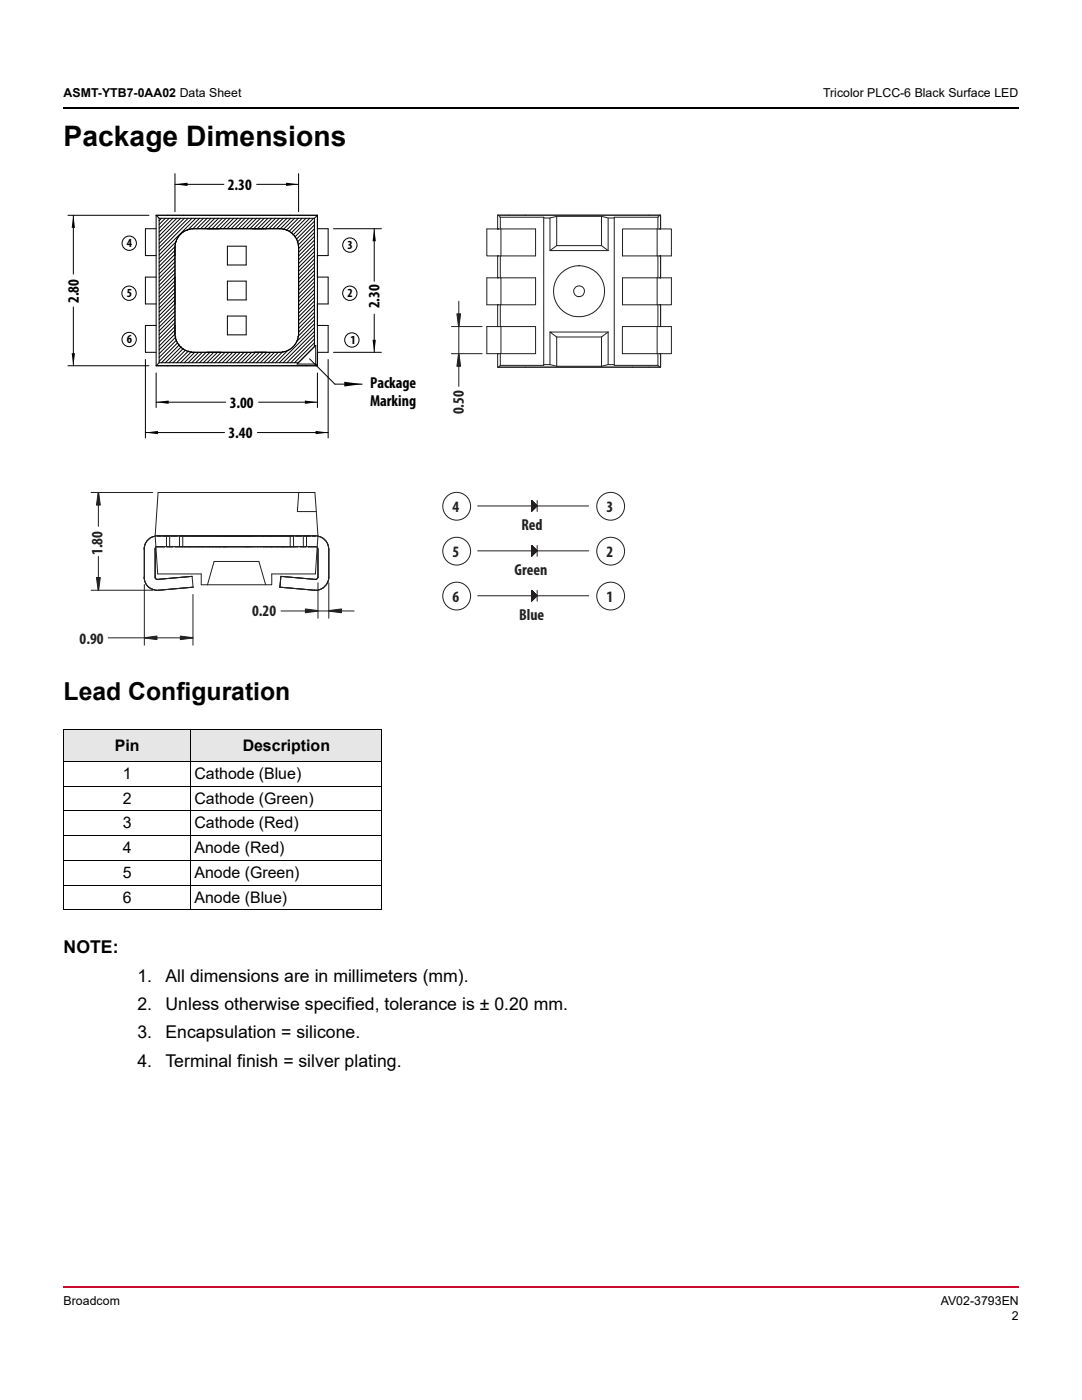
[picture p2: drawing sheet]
<svg xmlns="http://www.w3.org/2000/svg" width="216mm" height="279mm" viewBox="0 0 216 279" stroke-linecap="round" stroke-linejoin="round" font-family="sans-serif">
<path d="M12.5 256.7h.2v.3h-.2z" fill="#cc092f"/>
<path d="M12.7 256.9h190.7" fill="none" stroke="#cc092f" stroke-width=".36"/>
<path d="M12.5 21.4h.2v.4h-.2z" fill="#000"/>
<path d="M12.7 21.6h190.7" fill="none" stroke="#000" stroke-width=".36"/>
<g fill="#e6e6e6">
<path d="M12.7 145.6h25.4v6.3h-25.4z"/>
<path d="M38.1 145.6h38.1v6.3h-38.1z"/>
</g>
<path d="M12.7 145.6h63.5M12.7 151.9h63.5M12.7 156.9h63.5M12.7 145.6v35.9M38.1 145.5v36.1M76.2 145.6v35.9M12.7 161.8h63.5M12.7 166.8h63.5M12.7 171.7h63.5M12.7 176.6h63.5M12.7 181.6h63.5" fill="none" stroke="#000" stroke-width=".2"/>
<g fill="none" stroke="#231f20" stroke-width=".2">
<path d="M106.1 99.9l1.1 1.1-1.1 1.1zM106.1 99.9h.1M106.1 99.9v.3l.1-.2M107.2 99.9v2.2M63.4 116.3v7.1M65.6 116.3v7.1M95.3 101h22.2M106.1 101.8l1-.9-1 1M106.1 101.1l.6-.6-.6 .6M106.1 100.3l.2-.2-.2 .2M106.1 101.6l.8-.9-.8 .9M106.1 101.8l.9-1-.9 1"/>
<path d="M106.3 100.1l-.2 .1M106.3 100.1l-.2 .2M106.3 100.1l-.2 .3M106.4 100.2l-.3 .2M106.4 100.2l-.3 .3M106.5 100.3l-.4 .3M106.5 100.3l-.4 .4M106.6 100.3l-.5 .5M106.6 100.4l-.5 .5M106.7 100.5l-.6 .5M106.7 100.5l-.6 .7 .6-.7M106.8 100.6l-.7 .6"/>
<path d="M106.8 100.6l-.7 .8M106.9 100.7l-.8 .7M107 100.8l-.9 .9 .9-.9M107.1 100.9l-1 1.1M107.1 100.9l-1 1.1 1.1-1M56.1 121.9h14.6"/>
</g>
<path d="M60.9 121.5l2.5 .4v.1l-2.5 .3z" fill="#231f20"/>
<path d="M60.9 121.5l2.5 .4v.1l-2.5 .3z" fill="none" stroke="#231f20" stroke-width=".2"/>
<path d="M65.6 121.9l2.5-.4v.8l-2.5-.3z" fill="#231f20"/>
<path d="M28.8 116.7v12.1M38.5 118.6v10.2M21.6 127.3h16.9M65.6 121.9l2.5-.4v.8l-2.5-.3z" fill="none" stroke="#231f20" stroke-width=".2"/>
<path d="M28.8 127.3l2.5-.4v.8z" fill="#231f20"/>
<path d="M28.8 127.3l2.5-.4v.8z" fill="none" stroke="#231f20" stroke-width=".2"/>
<path d="M36 126.9l2.5 .4-2.5 .4z" fill="#231f20"/>
<path d="M18.2 98.3h12.3M19.6 98.3v6.7M18.2 117.8h12.3M19.6 111v6.8M36 126.9l2.5 .4-2.5 .4z" fill="none" stroke="#231f20" stroke-width=".2"/>
<path d="M19.6 98.3h.1l.3 2.5h-.7z" fill="#231f20"/>
<path d="M19.6 98.3h.1l.3 2.5h-.7z" fill="none" stroke="#231f20" stroke-width=".2"/>
<path d="M19.3 115.3h.7l-.3 2.5h-.1z" fill="#231f20"/>
<g fill="none" stroke="#231f20" stroke-width=".2">
<path d="M90.1 70.6h6.1M90.1 65.2h6.1M91.5 60.1v17M59.6 98.3l-.3 3.8h3.8M19.3 115.3h.7l-.3 2.5h-.1zM28.7 115.2a2.63 2.63 0 0 0 2.9 2.6l6.9-.6M28.8 109.6v5.6M30.9 107a2.59 2.59 0 0 0-2.2 2.6M31 106.9l.1 2.2M31 106.9h32.4M31 106.9l.5-8.6h31.3l.6 8.6M31.1 109.1h32.2"/>
<path d="M31.1 109.1l.4 5.4h8.7v2.2h12.8M31.1 109.2l-.1 .2v6l.4 .2 6.9-.6 .2 2.2M33.2 106.9v2.2M33.9 106.9v2.2M35.8 106.9v2.2M36.5 106.9v2.2M38 109.1h1.6M38.5 117.2h.1M55.9 117.2l6.9 .6M57.9 106.9v2.2M58.6 106.9v2.2M60.5 106.9v2.2"/>
<path d="M61.2 106.9v2.2M63 115.6l-7-.6-.1 2.2M63 115.6l-6.9-.6-.2 2.2M63.3 109.2l.1 .4M63.3 109.1l-.4 5.4h-8.7v2.2h-1.2l-1.3-4.6h-9l-1.3 4.6M63.4 115.2v.2l-.4 .2M63.4 107a2.59 2.59 0 0 1 2.2 2.6v5.6a2.67 2.67 0 0 1-2.8 2.6M63.4 106.9l-.1 2.2M63.4 109.6v5.6"/>
</g>
<path d="M91.5 70.6l.4 2.5h-.7z" fill="#231f20"/>
<path d="M91.5 70.6l.4 2.5h-.7z" fill="none" stroke="#231f20" stroke-width=".2"/>
<path d="M91.2 62.6h.7l-.3 2.6z" fill="#231f20"/>
<g fill="none" stroke="#231f20" stroke-width=".2">
<path d="M97.1 45.7h9.8v5.4h-9.8zM97.1 55.4h9.8v5.4h-9.8zM99.3 45.7h.1M99.3 51.1v4.3M99.5 42.9l.3 .5M99.8 43.4v2.3M99.8 51.1v4.3M99.8 43.4h8.7v.1h1.2M100 45.7v5.4M100 55.4v5.4M108.5 43.5v29.4h-8.7M109.7 43.5v6.5"/>
<path d="M111.1 43.2v5.8M111.1 49l-1.4 1h11.6M111.1 43.2l-1.4 .3M111.1 43.2h8.9M120 43.2v5.8h-8.9M120 49l1.3 1M120 43.2l1.3 .3h1.3M121.3 43.5v6.5M124.2 55.4h9.8v5.4h-9.8zM131.1 45.7h.7M131.1 45.7v5.4M131.1 45.7h-6.9v5.4h9.8v-5.4h-2.2"/>
<path d="M131.1 55.4v5.4M131.3 43.4v2.3M131.3 51.1v4.3M131.3 43.4l.5-.5v2.8M131.3 43.4h-8.7v29.5h8.7M131.8 45.7v-2.8h-32.5v2.8M131.8 51.1v4.3M91.2 62.6h.7l-.3 2.6zM99.3 65.2h.1M99.3 70.6v2.7h32.5v-2.7v2.7l-.5-.4M99.3 60.8v4.4M99.8 70.6v2.3l-.3 .4"/>
<path d="M99.8 60.8v4.4M100 65.2v5.4h-2.9v-5.4h9.8v5.4h-6.9M108.5 72.8h1.2M109.7 66.3v6.5M109.7 72.8l1.4 .3M111.1 67.3v5.8M111.1 67.3h8.9M111.1 73.1h8.9M120 67.3v5.8M121.3 72.8h1.3M121.3 66.3l-1.3 1M121.3 66.3v6.5"/>
<path d="M121.3 66.3h-11.6l1.4 1M121.3 72.8l-1.3 .3M124.2 65.2h9.8v5.4h-9.8zM131.1 65.2v5.4M131.3 70.6v2.3M131.3 60.8v4.4M131.8 60.8v4.4M95.3 109.9h22.2M95.3 118.9h22.2M106.1 117.9v.1M106.1 109.9l.5-.5-.5 .6M106.1 110l.6-.6-.6 .7"/>
<path d="M106.1 110.8l1-1-1 1.1M106.1 118.2l.2-.2-.2 .2M106.1 119.8l1-1-1 1M106.1 109.4l.3-.3-.3 .4M106.1 110.1l.6-.6-.6 .7M106.1 110.3l.7-.7-.7 .7M106.1 110.4l.8-.8-.8 .9M106.1 118l.1-.1-.1 .2M106.1 118.7l.5-.4-.5 .5M106.1 119.9l1-1-1 1.1M106.1 109.7l.4-.4-.4 .5M106.1 108.8l1.1 1.1-1.1 1.1z"/>
<path d="M106.1 117.8l1.1 1.1-1.1 1.1zM106.1 110.6l.9-.9-.9 1M106.1 117.8v.1M106.1 108.9h.1M106.1 108.9v.1M106.2 108.9l-.1 .1M106.2 108.9l-.1 .1h.1M106.2 109l-.1 .1M106.2 118l-.1 .1M106.3 109l-.2 .3M106.3 118l-.2 .2M106.3 109.1l-.2 .2"/>
<path d="M106.3 118.1l-.2 .2M106.4 109.1l-.3 .3 .3-.3M106.4 118.1l-.3 .4 .3-.3M106.4 109.2l-.3 .3M106.4 118.2l-.3 .3M106.5 109.2l-.4 .4M106.5 118.2l-.4 .4M106.6 118.3l-.5 .6 .6-.5-.6 .6 .6-.6-.6 .6M106.6 109.3l-.5 .5M106.6 109.4l-.5 .5 .5-.5M106.7 109.5l-.6 .6M106.7 118.4l-.6 .7"/>
<path d="M106.7 118.5l-.6 .6M106.8 109.5l-.7 .7M106.8 118.5l-.7 .7M106.9 109.6l-.8 .8M106.9 118.6l-.8 .8 .8-.8-.8 .7M107 109.7l-.9 .8M107 118.7l-.9 .8M107 118.7l-.9 .9M107 109.8l-.9 .9M107 118.7l-.9 1M107.1 118.8l-1 .9M107.1 118.8l-1 1.1"/>
<path d="M107.1 109.9l-1 1M107.1 109.9l-1 1.1M107.2 108.9v2.1M107.2 117.8v2.2"/>
<circle cx="115.5" cy="58.1" r="1.09"/>
<circle cx="115.5" cy="58.1" r="5.1"/>
<circle cx="91.1" cy="119" r="2.77"/>
<circle cx="91.1" cy="101" r="2.77"/>
<circle cx="91.1" cy="110" r="2.77"/>
<circle cx="121.9" cy="119" r="2.77"/>
<circle cx="121.9" cy="101" r="2.77"/>
<circle cx="121.9" cy="110" r="2.77"/>
</g>
<g fill="none" stroke="#000" stroke-width=".2">
<path d="M34.9 34.6v7.7M34.9 36.8h9.8M51.2 36.8h8.4M59.6 34.6v7.7M13.6 43h16.1M14.6 43v11.7M31.2 55.3h-2.2v5.4h2.2M31.2 45.6h-2.2v5.4h2.2M31.2 43l.6 .6M31.2 43v30M31.2 43h32.1M31.8 43.6h30.9"/>
<path d="M31.8 43.6v28.8M32.2 43.6l-.4 .4M33 43.6l-1.2 1.2M33.7 43.6l-1.9 2M34.5 43.6l-2.7 2.7M34.9 59.8l-3.1 3.2M34.9 59.1l-3.1 3.1M34.9 58.3l-3.1 3.2M34.9 57.6l-3.1 3.1M34.9 56.8l-3.1 3.2M34.9 56.1l-3.1 3.1M34.9 55.3l-3.1 3.1"/>
<path d="M34.9 54.5l-3.1 3.2M34.9 53.8l-3.1 3.1M34.9 53l-3.1 3.2M34.9 52.3l-3.1 3.1M34.9 51.5l-3.1 3.2M34.9 50.7l-3.1 3.2M34.9 50l-3.1 3.1M35 49.2l-3.2 3.2M35.3 48.1l-3.5 3.5M35.3 43.6l-3.5 3.5M36 43.6l-4.2 4.2M36.8 43.6l-5 5"/>
<path d="M37.5 43.6l-5.7 5.7M38.3 43.6l-6.5 6.5M39.1 43.6l-7.3 7.3M39.8 43.6l-2.4 2.4M40.6 43.6l-2.2 2.1M41.3 43.6l-2 2.1M42.1 43.6l-2.1 2.1M42.8 43.6l-2 2.1M43.6 43.6l-2.1 2.1M44.4 43.6l-2.1 2.1M45.1 43.6l-2.1 2.1M45.4 52.9h3.7v-3.8h-3.7v3.8"/>
<path d="M45.4 59.9h3.7v-3.8h-3.7v3.8M45.9 43.6l-2.1 2.1M46.6 43.6l-2 2.1M47.4 43.6l-2.1 2.1M48.2 43.6l-2.1 2.1M48.9 43.6l-2.1 2.1M49.7 43.6l-2.1 2.1M50.4 45.6h5.4M50.4 43.6l-2 2.1M51.2 43.6l-2.1 2.1M51.9 43.6l-2 2.1M52.7 43.6l-2.1 2.1"/>
<path d="M53.1 45.6h-14.4a3.8 3.8 0 0 0-3.8 3.8v17.2M53.5 43.6l-2.1 2.1M54.2 43.6l-2.1 2.1M55 43.6l-2.1 2.1M55.7 43.6l-2 2.1M55.8 45.6h.1M55.8 45.6a3.8 3.8 0 0 1 3.8 3.8v17.2a3.8 3.8 0 0 1-3.8 3.7h-14.5a6.6 6.6 0 0 1-4.7-.6 3.8 3.8 0 0 1-1.7-3.1M56.5 43.6l-2.1 2.1M57.3 43.6l-2.1 2.1M58 43.6l-2.1 2.1M58.8 43.6l-2.3 2.2M59.5 43.6l-2.4 2.4"/>
<path d="M60.3 43.6l-2.6 2.6M61 43.6l-2.9 2.9M61.8 43.6l-3.3 3.3M62.6 43.6l-3.8 3.7M62.7 59.3l-3.1 3.2M62.7 58.6l-3.1 3.1M62.7 57.8l-3.1 3.2M62.7 57l-3.1 3.2M62.7 56.3l-3.1 3.1M62.7 55.5l-3.1 3.2M62.7 54.8l-3.1 3.1M62.7 54l-3.1 3.2"/>
<path d="M62.7 53.3l-3.1 3.1M62.7 52.5l-3.1 3.2M62.7 51.7l-3.1 3.2M62.7 51l-3.1 3.1M62.7 50.2l-3.1 3.2M62.7 49.5l-3.1 3.1M62.7 48.7l-3.1 3.2M62.7 47.9l-3.1 3.2M62.7 47.2l-3.1 3.1M62.7 46.4l-3.1 3.2M62.7 45.7l-3.2 3.2M62.7 44.9l-3.4 3.5"/>
<path d="M62.7 44.2l-3.6 3.6M62.7 43.6v25.6M63.3 43l-.6 .6M63.3 43v30M63.3 55.3h2.2v5.4h-2.2M63.3 45.6h2.2v5.4h-2.2M66.5 45.6h9.6M74.7 45.6v10.5M13.6 73h16.1M14.6 61.3v11.7M29 71.7v15.7M31.2 65h-2.2v5.3h2.2"/>
<path d="M31.2 74.4v6.9M31.2 73h32.1M31.8 72.4h27.7M31.8 72.4l-.6 .6M34.9 66.6a3.8 3.8 0 0 0 3.8 3.7M34.9 65.9l-3.1 3.2M34.9 65.2l-3.1 3.1M34.9 64.4l-3.1 3.1M34.9 63.6l-3.1 3.2M34.9 62.9l-3.1 3.1M34.9 62.1l-3.1 3.2M34.9 61.4l-3.1 3.1"/>
<path d="M34.9 60.6l-3.1 3.2M34.9 66.6l-3.1 3.2M35.1 67.2l-3.3 3.4M35.3 67.8l-3.5 3.5M35.4 68.4l-3.6 3.7M35.8 68.8l-3.6 3.6M36.2 69.2l-3.2 3.2M36.6 69.6l-2.9 2.8M37 69.9l-2.5 2.5M37.6 70l-2.3 2.4M38.2 70.2l-2.2 2.2M38.7 70.3h.1"/>
<path d="M38.9 70.3l-2.1 2.1M39.6 70.3l-2.1 2.1M40.4 70.3l-2.1 2.1M41.1 70.3l-2.1 2.1M41.3 70.3h2.8M41.9 70.3l-2.1 2.1M42.6 70.3l-2 2.1M43.4 70.3l-2.1 2.1M44.2 70.3l-2.1 2.1M44.9 70.3l-2.1 2.1M45.4 66.8h3.7v-3.7h-3.7v3.7M45.7 70.3l-2.1 2.1"/>
<path d="M46.4 70.3l-2 2.1M47.2 70.3l-2.1 2.1M47.9 70.3l-2 2.1M48.7 70.3l-2.1 2.1M49.5 70.3l-2.1 2.1M50.2 70.3l-2.1 2.1M50.8 70.3h2.3M51 70.3l-2.1 2.1M51.7 70.3l-2 2.1M52.5 70.3l-2.1 2.1M53.3 70.3l-2.1 2.1M54 70.3l-2.1 2.1"/>
<path d="M54.8 70.3l-2.1 2.1M55.5 70.3l-2 2.1M56.5 70.1l-2.3 2.3M57.5 69.9l-2.5 2.5M59.5 72.4l3.5-3.5v3.8M59.5 72.4l-.2 .3h3.7M61.8 71.6l5 5.1h5.5M62.7 60.1l-3.1 3.1M62.7 68.4l-3.9 4M62.7 64.6l-3.6 3.6M62.7 63.9l-3.3 3.3M62.7 63.1l-3.1 3.2"/>
<path d="M62.7 62.4l-3.1 3.1M62.7 61.6l-3.1 3.2M62.7 60.8l-3.1 3.2M62.7 66.9l-5.5 5.5M62.7 67.7l-4.7 4.7M62.7 65.4l-7 7M62.7 66.1l-6.2 6.3M63 72.7l.3 .3M63.3 74.4v6.9M63.3 65h2.2v5.3h-2.2M65.5 71.7v15.7M66.5 70.3h9.6"/>
<path d="M74.7 62.7v7.6M29 86.3h15.8M31.2 80.3h13.8M51.4 86.3h14.1M51.6 80.3h11.7"/>
<circle cx="25.8" cy="58.5" r="1.43"/>
<circle cx="25.8" cy="48.5" r="1.43"/>
<circle cx="69.8" cy="58.5" r="1.43"/>
<circle cx="69.8" cy="48.9" r="1.43"/>
<circle cx="25.8" cy="67.8" r="1.43"/>
<circle cx="70.2" cy="67.8" r="1.43"/>
</g>
<path d="M34.9 36.8l2.5-.3v.6zM57.1 36.5l2.5 .3-2.5 .3zM14.6 43l.4 2.5h-.7zM74.7 45.6l.3 2.5h-.7zM14.3 70.5h.7l-.4 2.5zM31.2 80.3l2.5-.4v.7zM68.7 76.2l3.6 .5-3.6 .4zM74.3 67.8h.7l-.3 2.5zM29 86.3l2.5-.3v.7zM60.8 79.9l2.5 .4-2.5 .3zM63 86l2.5 .3-2.5 .4z" fill="#000"/>
<text font-size="5.6" x="12.7" y="29.2">Package Dimensions</text>
<text font-size="4.9" x="12.7" y="139.7">Lead Configuration</text>
<g font-size="3.5">
<text x="12.7" y="190.3">NOTE:</text>
<text x="27.4" y="195.9">1.</text>
<text x="33" y="195.9">All dimensions are in millimeters (mm).</text>
<text x="27.4" y="201.6">2.</text>
<text x="33" y="201.6">Unless otherwise specified, tolerance is ± 0.20 mm.</text>
<text x="27.4" y="207.2">3.</text>
<text x="33" y="207.2">Encapsulation = silicone.</text>
<text x="27.4" y="212.9">4.</text>
<text x="33" y="212.9">Terminal finish = silver plating.</text>
</g>
<g font-size="3.2">
<text x="45.4" y="37.9">2.30</text>
<text x="15.7" y="60.5" transform="rotate(-90 15.7 60.5)">2.80</text>
<text x="75.7" y="61.6" transform="rotate(-90 75.7 61.6)">2.30</text>
<text x="73.9" y="77.4">Package</text>
<text x="45.8" y="81.3">3.00</text>
<text x="73.9" y="80.9">Marking</text>
<text x="45.6" y="87.4">3.40</text>
<text x="22.9" y="149.8">Pin</text>
<text x="48.4" y="149.8">Description</text>
<text x="24.5" y="155.5">1</text>
<text x="38.8" y="155.5">Cathode (Blue)</text>
<text x="24.5" y="160.4">2</text>
<text x="38.8" y="160.4">Cathode (Green)</text>
<text x="24.5" y="165.3">3</text>
<text x="38.8" y="165.3">Cathode (Red)</text>
<text x="24.5" y="170.3">4</text>
<text x="38.8" y="170.3">Anode (Red)</text>
<text x="24.5" y="175.2">5</text>
<text x="38.8" y="175.2">Anode (Green)</text>
<text x="24.5" y="180.1">6</text>
<text x="38.8" y="180.1">Anode (Blue)</text>
</g>
<g font-size="3.2" fill="#231f20">
<text x="92.6" y="82.7" transform="rotate(-90 92.6 82.7)">0.50</text>
<text x="90.3" y="102.2">4</text>
<text x="104.1" y="105.7">Red</text>
<text x="121" y="102.2">3</text>
<text x="20.5" y="110.8" transform="rotate(-90 20.5 110.8)">1.80</text>
<text x="90.3" y="111.1">5</text>
<text x="121" y="111.1">2</text>
<text x="102.7" y="114.7">Green</text>
<text x="50.3" y="123">0.20</text>
<text x="90.3" y="120.1">6</text>
<text x="103.6" y="123.6">Blue</text>
<text x="121" y="120.1">1</text>
<text x="15.9" y="128.4">0.90</text>
</g>
<g font-size="2.5">
<text x="12.7" y="19.4">ASMT-YTB7-0AA02 Data Sheet</text>
<text x="164.3" y="19.4">Tricolor PLCC-6 Black Surface LED</text>
<text x="25.3" y="49.3">4</text>
<text x="69.3" y="49.6">3</text>
<text x="25.3" y="59.2">5</text>
<text x="69.3" y="59.2">2</text>
<text x="25.3" y="68.5">6</text>
<text x="70" y="68.6">1</text>
<text x="12.7" y="260.3">Broadcom</text>
<text x="187.7" y="260.3">AV02-3793EN</text>
<text x="201.9" y="263.5">2</text>
</g>
</svg>
